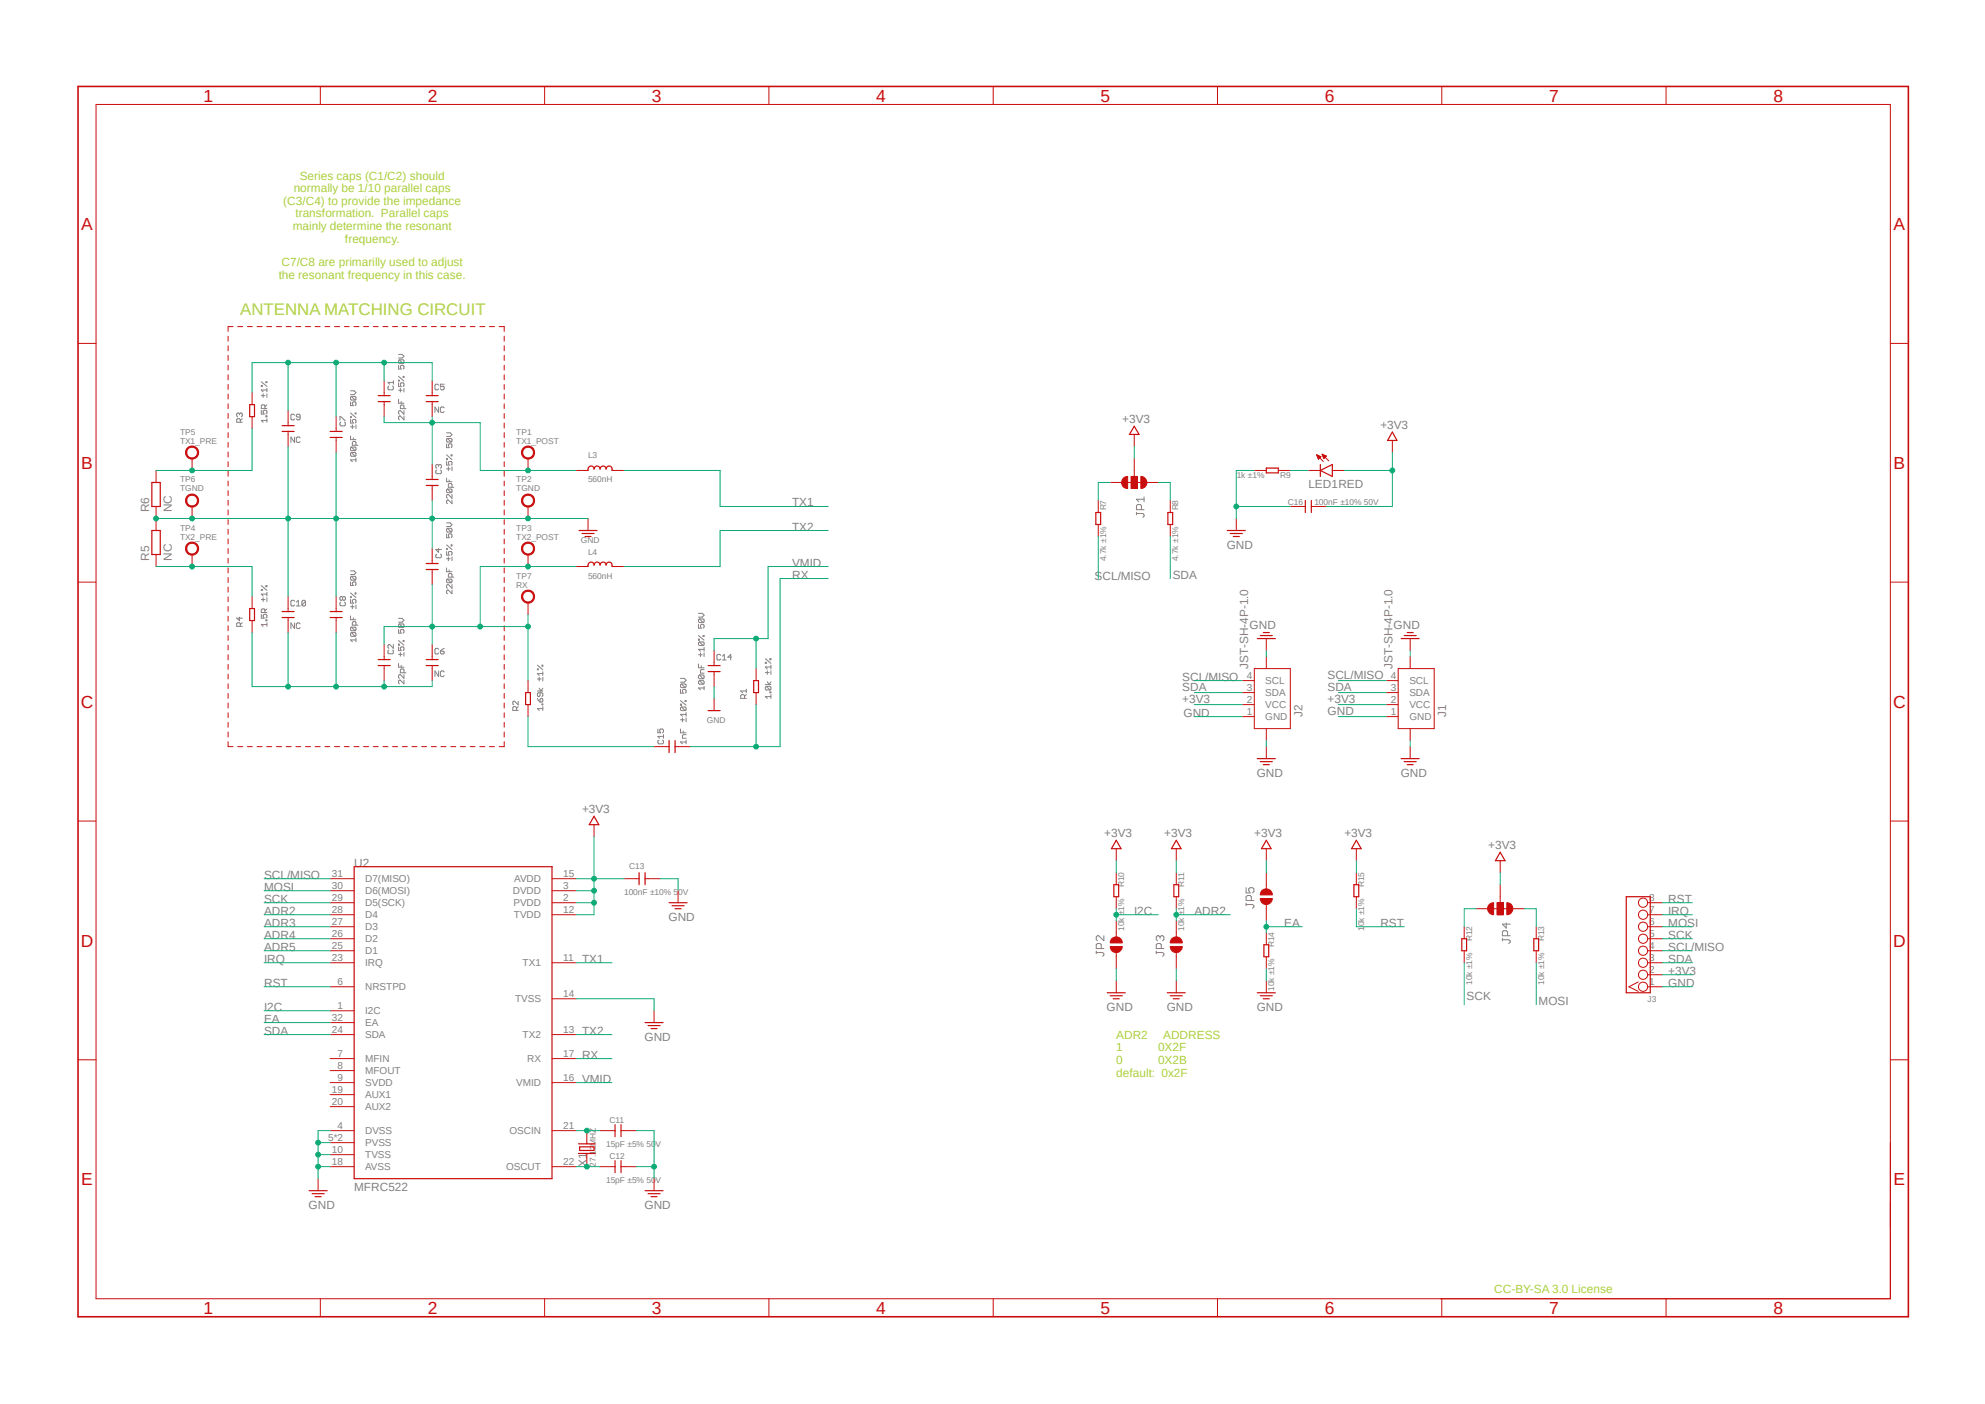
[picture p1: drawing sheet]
<svg xmlns="http://www.w3.org/2000/svg" width="420mm" height="297mm" viewBox="0 0 420 297" stroke-linecap="round" stroke-linejoin="round" font-family="sans-serif">
<path d="M16 17.9l388.2 261.2M404.2 17.9l-388.2 261.2" fill="none" stroke="#fff" stroke-width=".21"/>
<g fill="none" stroke="#808080" stroke-width=".21">
<path d="M84.3 77.3v.8h.6l-.2-.4 .2-.4h.4l.2 .2v.4l-.2 .2M84.3 79.6l1.2 1M84.3 75h.8l.4 .4-.4 .3h-.8M84.5 76.1h.8l.2 .2-.2 .6M84.5 76.1l-.2 .2 .2 .6h.8M84.5 76.1l.8 .8M85.3 79.6h.2v.2h-.2zM50.7 87.6l-.2-.2-.4 .2v.4l.2 .2M50.7 87.6l.1-.2 .5 .2v.4l-.2 .2M50.7 87.6v.2M50.8 89.3v-.5l-.1-.2h-.4l-.2 .2v.5h1.2M51.3 88.6l-.5 .3"/>
<path d="M55.3 86.8v.8h.6l-.2-.4 .2-.4h.4l.2 .2v.4l-.2 .2M55.3 81.5h.2v.2h-.2zM55.3 83.7h.7M55.3 80.8l1.2 .9M55.7 83.3v.8M56 86.4v-.6l-.1-.2-.6 .2v.6h1.2M56.3 80.8h.2v.1h-.2zM56.3 88h.2v.2h-.2zM56.5 88.9h-1.2l.4 .4M56.5 82.1v.8M56.5 83.3v.8M56.5 88.6v.7"/>
<path d="M56.5 85.6l-.5 .4M56.5 82.5h-1.2l.4 .4M62.3 87.8l-.2-.2h-.4l-.1 .2v.8l.1 .2h.4l.2-.2M62.3 92.5v1.1l-.7-1.1v1.1M63.5 92.6l-.2-.1-.6 .1v.8l.2 .2 .6-.2M63.5 88.2h-.6l-.2-.1 .2-.5h.4l.2 .2v.8l-.2 .2h-.4l-.2-.2M71.9 88.9v-.8l1.2 .8M72.1 89.3l-.2 .2 .2 .6h.8l.2-.2-.2-.6M74.2 85v.8h.6l-.3-.4 .3-.4h.3l.2 .2-.2 .6M74.2 88.7v.8h.6l-.3-.4 .3-.4h.3l.2 .2v.4l-.2 .2M74.2 88.1h.1v.2h-.1zM74.2 92.2v.8h1.1"/>
<path d="M74.2 90.3h.7M74.2 87.4l1.1 .9M74.2 82.7h.7l.4 .4-.4 .4h-.7M74.3 83.9h.8l.2 .1v.5l-.2 .1M74.3 94.6h.8l.2 .1v.5l-.2 .1M74.3 95.7h.8l.2 .2-.2 .6M74.3 95.7l-.1 .2 .1 .6h.8M74.3 83.9l-.1 .1v.5l.1 .1h.8M74.3 94.6l-.1 .1v.5l.1 .1h.8M74.3 95.7l.8 .8M74.3 94.6l.8 .7M74.3 83.9l.8 .7"/>
<path d="M74.5 89.9v.8M74.8 92.6v.4M75.1 87.4h.2v.1h-.2zM75.3 97.3h-1.1l.3 .4M75.3 89.9v.8M75.3 94.2v-.6l-.2-.2h-.3l-.3 .2v.6h1.2M75.3 96.9v.8M82.3 81.7l-.2 .2 .2 .6h.8l.1-.2-.1-.6M83.2 80.5v.8M83.2 80.9h-1.1l.4 .4M84.3 81v.8h.6l-.2-.4 .2-.4h.4l.2 .2-.2 .6M84.3 80.4h.2v.2h-.2z"/>
<path d="M84.3 84.5v.8h1.2M84.3 82.5h.8M84.7 82.2v.7M84.9 84.9v.4M85.5 82.2v.7M85.5 86.4v-.5l-.2-.2h-.4l-.2 .2v.5h1.2M85.5 86.9v.7l-.8-.7-.4 .1 .2 .6M85.5 88v.8l-.8-.8-.4 .2 .2 .6M92.4 99.4l-.2 .3v.3l.2 .2h.8l.2-.2-.2-.6M92.8 81.5l-.2-.2h-.4l-.2 .2v.8l.2 .2h.4l.2-.2M92.8 86.1v1.1l-.8-1.1v1.1M92.8 98.5v.2"/>
<path d="M92.8 98.5l-.2-.2-.4 .2v.3l.2 .3M92.8 98.5l.2-.2 .4 .2-.2 .6M94 86.3l-.2-.2-.6 .2v.8l.2 .1 .6-.1M94 81.3h-.8v.6l.6-.2 .2 .2v.4l-.2 .2h-.4l-.2-.2M94.5 97.6v.8h.5l-.1-.4 .1-.4h.5l.1 .2v.4l-.1 .2M94.5 93.9v.8h.5l-.1-.6 .1-.2h.5l.1 .2-.1 .6M94.5 97h.2v.2h-.2zM94.5 99.2h.7M94.5 96.2l1.1 1M94.5 91.6h.7l.4 .3-.4 .4h-.7M94.7 92.8h.8l.1 .1-.1 .6M94.7 92.8l-.2 .1 .2 .6h.8"/>
<path d="M94.7 92.8l.8 .7M94.9 98.8v.8M95.5 96.2h.1v.2h-.1zM95.6 98.8v.8M92.4 117.2l-.2 .2v.4l.2 .2h.8l.2-.2-.2-.6M92.8 116v.8l-.6-.6h1.2M94.5 112.9v.8h.5l-.1-.5 .1-.3h.5l.1 .3-.1 .5M94.5 116.7v.7h.5l-.1-.3 .1-.4h.5l.1 .1-.1 .6M94.5 101.1v.8h1.1M94.5 116.1h.2v.1h-.2zM94.5 118.2h.7M94.5 115.3l1.1 .9"/>
<path d="M94.5 110.6h.7l.4 .4-.4 .4h-.7M94.7 103.5h.8l.1 .1v.5l-.1 .1M94.7 111.8h.8l.1 .2-.1 .6M94.7 103.5l-.2 .1v.5l.2 .1h.8M94.7 111.8l-.2 .2 .2 .6h.8M94.7 103.5l.8 .7M94.7 111.8l.8 .8M94.9 117.8v.8M95 101.5v.4M95.5 115.3h.1v.2h-.1zM95.6 103.1v-.6l-.1-.2h-.5l-.1 .2v.6h1.1M95.6 104.6v.8l-.7-.8-.4 .2 .2 .6"/>
<path d="M95.6 105.8v.8l-.7-.8-.4 .2v.4l.2 .2M95.6 117.8v.8M240.5 108.6h1.3l.3 .3v.3l-.3 .3M240.5 108.4v.5M241.5 107.8v-.8l-.2-.3h-.6l-.2 .3v.8h1.6M242.1 105.1v1.1M242.1 105.6h-1.6l.5 .6M50.7 130.6v.7l-.6-.5h1.2M50.8 132.5v-.6l-.1-.2-.6 .2v.6h1.2M51.3 131.7l-.5 .4M55.3 130v.8h.6l-.2-.5 .2-.3h.4l.2 .2v.4l-.2 .2M55.3 124.7h.2v.2h-.2z"/>
<path d="M55.3 126.8h.7M55.3 123.9l1.2 1M55.7 126.4v.9M56 129.6v-.6l-.1-.2-.6 .2v.6h1.2M56.3 131.1h.2v.2h-.2zM56.3 123.9h.2v.2h-.2zM56.5 125.3v.8M56.5 126.4v.9M56.5 131.7v.8M56.5 132.1h-1.2l.4 .4M56.5 128.8l-.5 .4M56.5 125.7h-1.2l.4 .4"/>
<path d="M62.3 127.2l-.2-.2h-.4l-.1 .2v.8l.1 .2h.4l.2-.2M62.3 131.8v1.2l-.7-1.2v1.2M62.7 128.2h.8M62.7 127.4l.4-.4v1.2M63.5 132l-.2-.2h-.4l-.2 .2v.8l.2 .2h.4l.2-.2M64.6 127.2v.8l-.1 .2h-.4l-.2-.2M64.6 127.2l-.1-.2h-.4l-.2 .2v.8M64.6 127.2l-.7 .8M72.1 127.4l-.2 .2v.4l.2 .1h.8l.2-.1v-.4l-.2-.2M72.5 126.4l-.2-.2-.4 .2 .2 .6 .4-.2M72.5 126.4l.2-.2 .4 .2-.2 .6-.4-.2M72.5 126.4v.4"/>
<path d="M74.2 123.1v.8h.6l-.3-.4 .3-.4h.3l.2 .2v.4l-.2 .2M74.2 126.8v.8h.6l-.3-.4 .3-.4h.3l.2 .2-.2 .6M74.2 126.2h.1v.2h-.1zM74.2 130.3v.8h1.1M74.2 128.4h.7M74.2 125.4l1.1 1M74.2 120.8h.7l.4 .4-.4 .3h-.7M74.3 121.9h.8l.2 .2-.2 .6M74.3 132.7h.8l.2 .1-.2 .6M74.3 133.8h.8l.2 .2-.2 .6M74.3 121.9l-.1 .2 .1 .6h.8M74.3 132.7l-.1 .1 .1 .6h.8"/>
<path d="M74.3 133.8l-.1 .2 .1 .6h.8M74.3 133.8l.8 .8M74.3 132.7l.8 .7M74.3 121.9l.8 .8M74.5 128v.8M74.8 130.7v.4M75.1 125.4h.2v.2h-.2zM75.3 128v.8M75.3 132.2v-.5l-.2-.2h-.3l-.3 .2v.5h1.2M75.3 135v.8M75.3 135.4h-1.1l.3 .4M82.3 137.5l-.2 .2v.4l.2 .2h.8l.1-.2v-.4l-.1-.2"/>
<path d="M83.2 136.4v.8l-.7-.8-.4 .2 .2 .6M84.3 133.2v.7h.6l-.2-.6 .2-.1h.4l.2 .1-.2 .6M84.3 136.9v.7h.6l-.2-.5 .2-.2h.4l.2 .2v.4l-.2 .1M84.3 136.3h.2v.2h-.2zM84.3 138.4h.8M84.3 135.5l1.2 1M84.3 130.8h.8l.4 .4-.4 .4h-.8M84.5 132h.8l.2 .2v.4l-.2 .2M84.5 132l-.2 .2v.4l.2 .2h.8M84.5 132l.8 .8M84.7 138v.8M85.3 135.5h.2v.2h-.2z"/>
<path d="M85.5 138v.8M92.8 137.4l-.2-.2h-.4l-.2 .2v.7l.2 .2h.4l.2-.2M93.2 137.8h.6l.2 .3-.2 .2h-.4l-.2-.2zM94 137.2l-.8 .6M94.5 120.1v.8h1.1M94.7 122.5l-.2 .2 .2 .6h.8M94.7 122.5h.8l.1 .2-.1 .6M94.7 122.5l.8 .8M95 120.6v.3M95.6 122.1v-.6l-.1-.2h-.5l-.1 .2v.6h1.1M95.6 123.7v.8l-.7-.8-.4 .2 .2 .6M95.6 124.8v.8l-.7-.8-.4 .2v.4l.2 .2"/>
<path d="M147.8 132.1v.8h.6l-.2-.4 .2-.4h.4l.2 .2v.4l-.2 .2M147.8 135.2h.2v.2h-.2zM147.8 138.5h.8M147.8 134.5l1.2 .9M147.8 129.8h.8l.4 .3-.4 .5h-.8M148 130.9h.8l.2 .2v.4l-.2 .2M148 135.8h.8l.2 .2v.4l-.2 .2M148 130.9l-.2 .2v.4l.2 .2h.8M148 135.8l-.2 .2v.4l.2 .2h.8M148 135.8l.8 .8M148 130.9l.8 .8M148.2 138.1v.8"/>
<path d="M148.8 134.5h.2v.1h-.2zM149 136.9v.9M149 138.1v.8M149 137.4h-1.2l.4 .4M152.5 138.6l-.2-.2h-.4l-.2 .2v.8l.2 .2h.4l.2-.2M152.9 139.6h.7M152.9 138.8l.3-.4v1.2M154.8 139h-.8l.6-.6v1.2M161.9 139.4l1.2 .9M162.9 139.4h.2v.2h-.2zM84.3 140.4v.7h1.2M84.9 140.8v.3"/>
<path d="M85.5 142.3v-.6l-.2-.2h-.4l-.2 .2v.6h1.2M85.5 142.7v.8l-.8-.8-.4 .2 .2 .6M85.5 143.9v.8l-.8-.8-.4 .2v.4l.2 .2M92.8 141.9v1.2l-.8-1.2v1.2M94 142.2l-.2-.3h-.4l-.2 .3v.7l.2 .2h.4l.2-.2M109.3 150.3v-.6l-.2-.2h-.4l-.2 .2v.6h1.1M109.6 148.3v.8l-.7-.8h-.2l-.2 .2v.4l.2 .2M109.6 149.5l-.3 .4M113.7 141.5h.2v.2h-.2zM113.7 143.6h.8M113.7 147.7l.6 .8M113.7 146.2h1.2"/>
<path d="M113.7 140.7l1.2 1M114.1 145.6l.4 .6 .4-.6M114.1 143.3v.8M114.3 146.6v.6l-.2 .2-.4-.2 .2-.6h.8l.2 .2-.2 .6M114.3 148l.4-.3 .2 .6-.2 .2h-.4zM114.7 148.9h.2v.2h-.2zM114.7 140.7h.2v.2h-.2zM114.9 149.9h-1.2l.4 .4M114.9 142.1v.8M114.9 143.3v.8M114.9 149.5v.8M114.9 142.5h-1.2l.4 .4"/>
<path d="M139.2 154.2v.8h.6l-.2-.4 .2-.4h.4l.2 .2v.4l-.2 .2M139.4 156.6l-.2 .2v.3l.2 .3h.8l.2-.3v-.3l-.2-.2M140.4 155.4v.8M140.4 155.8h-1.2l.4 .4M144 145.8v.8h.6l-.2-.3 .2-.5h.3l.3 .2v.4l-.3 .2M144 154.2v.8h1.2M144 149h.2v.2h-.2zM144 152.3h.8M144 148.2l1.2 1M144 143.5h.8l.4 .4-.4 .4h-.8M144.2 144.7h.7l.3 .2v.4l-.3 .2M144.2 149.6h.7l.3 .2v.4l-.3 .1"/>
<path d="M144.2 144.7l-.2 .2v.4l.2 .2h.7M144.2 149.6l-.2 .2v.4l.2 .1h.7M144.2 149.6l.7 .7M144.2 144.7l.7 .8M144.4 151.9v.8M144.6 154.6v.4M144.9 148.2h.3v.2h-.3zM145.2 157h-1.2l.4 .4M145.2 150.7v.8M145.2 151.9v.8M145.2 156.6v.8M145.2 155.4h-.6l-.2 .2v.6h.8"/>
<path d="M145.2 151.1h-1.2l.4 .4M147.8 140.5v.8h1.2M148 142.8h.8l.2 .2v.4l-.2 .2M148 144h.8l.2 .2v.4l-.2 .1M148 144l-.2 .2v.4l.2 .1h.8M148 142.8l-.2 .2v.4l.2 .2h.8M148 144l.8 .7M148 142.8l.8 .8M148.4 140.8v.5M149 145.5h-1.2l.4 .4M149 145.2v.7M149 141.6h-.6l-.2 .2v.6h.8"/>
<path d="M157.5 147.7v-.5l-.2-.3h-.4l-.2 .3v.5h1.2M157.9 146.2h-1.2l.4 .4M157.9 146.9l-.4 .5M157.9 145.8v.8M161.9 140.1h.2v.2h-.2zM161.9 144.8h1.2M161.9 142.3h.8M162.1 145.2h.8l.2 .2v.4l-.2 .2M162.1 145.2l-.2 .2v.4l.2 .2h.8M162.1 145.2l.8 .8M162.3 144.2l.4 .6 .4-.6M162.3 141.9v.8"/>
<path d="M162.9 146.4h.2v.2h-.2zM163.1 147.4h-1.2l.4 .3M163.1 140.7v.8M163.1 141.9v.8M163.1 146.9v.8M163.1 141.1h-1.2l.4 .4M233.6 198v1l-1.1-1h-.3l-.3 .2v.6l.3 .2M245.4 198.2l-.2-.2h-.3l-.3 .2v.6l.3 .2M245.4 198.2l.3-.2h.3l.3 .2v.6l-.3 .2M245.4 198.2v.3M263.7 191.3h1.3l.3 .3v.3l-.3 .3M263.7 187.8v1.1h.8l-.3-.6v-.3l.3-.2h.5l.3 .2v.6l-.3 .3"/>
<path d="M263.7 191.1v.5M264.8 190.5v-.8l-.3-.3h-.6l-.2 .3v.8h1.6M317.9 198.8h1.3l.3 .3v.2l-.3 .3M317.9 198.5v.6M318.7 195.2v1.1l-.8-.8h1.6M319 198v-.9l-.3-.2h-.5l-.3 .2v.9h1.6M231.9 201.5h1.4l.3 .3v.2l-.3 .3M231.9 201.2v.6M233 200.7v-.8l-.3-.3h-.5l-.3 .3v.8h1.7M244.6 201.5h1.4l.3 .3v.2l-.3 .3M244.6 201.2v.6M245.7 200.7v-.8l-.3-.3h-.5l-.3 .3v.8h1.7"/>
</g>
<g fill="none" stroke="#c90d0c" stroke-width=".21">
<path d="M67.8 18.3v3.8M115.2 18.3v3.8M162.7 18.3v3.8M210.1 18.3v3.8M257.6 18.3v3.8M305.1 18.3v3.8M352.5 18.3v3.8M20.3 22.1h379.7v252.6h-379.7zM16.5 72.6h3.8M48.3 71.1v1.1M48.3 73.2v1M48.3 75.2v1"/>
<path d="M48.3 77.3v1M48.3 79.3v1M49.3 69.1h-1v1M50.3 69.1h1.1M52.4 69.1h1M54.4 69.1h1.1M56.4 69.1h1.1M58.5 69.1h1.1M60.5 69.1h1.1M62.6 69.1h1M64.6 69.1h1.1M66.7 69.1h1"/>
<path d="M68.7 69.1h1.1M70.8 69.1h1M72.9 69.1h1M74.9 69.1h1M76.9 69.1h1.1M79 69.1h1M81 69.1h1.1M83.1 69.1h1M85.1 69.1h1.1M87.2 69.1h1M89.2 69.1h1.1M91.3 69.1h1"/>
<path d="M93.3 69.1h1.1M95.4 69.1h1M97.4 69.1h1.1M99.5 69.1h1M101.5 69.1h1.1M103.5 69.1h1.1M105.6 69.1h1.1v1M106.7 71.1v1.1M106.7 73.2v1M106.7 75.2v1M106.7 77.3v1M106.7 79.3v1"/>
<path d="M400 72.6h3.8M48.3 81.3v1.1M48.3 83.4v1M48.3 85.4v1M48.3 87.5v1M48.3 89.5v1.1M48.3 91.5v1.1M48.3 93.6v1M48.3 95.6v1.1M48.3 97.7v1M48.3 99.7v1.1M61 86.9v3.1"/>
<path d="M61 91.3v3.1M71.1 88.1v3.2M71.1 92.5v3.2M81.3 80.5v3.2M81.3 85v3.1M91.4 80.5v3.2M91.4 85v3.1M106.7 81.3v1.1M106.7 83.4v1M106.7 85.4v1M106.7 87.5v1M106.7 89.5v1.1"/>
<path d="M106.7 91.5v1.1M106.7 93.6v1M106.7 95.6v1.1M106.7 97.7v1M106.7 99.7v1.1M121.9 99.5h2.5M129.5 99.5h2.5M48.3 101.8v1M48.3 103.8v1.1M48.3 105.8v1.1M48.3 107.9v1M48.3 109.9v1.1"/>
<path d="M48.3 112v1M48.3 114v1.1M48.3 116v1.1M48.3 118.1v1M106.7 101.8v1M106.7 103.8v1.1M106.7 105.8v1.1M106.7 107.9v1M106.7 109.9v1.1M106.7 112v1M106.7 114v1.1M106.7 116v1.1"/>
<path d="M106.7 118.1v1M121.9 119.8h2.5M129.5 119.8h2.5M16.5 123.1h3.8M48.3 120.1v1.1M48.3 122.2v1M48.3 124.2v1.1M48.3 126.3v1M48.3 128.3v1M48.3 130.3v1.1M48.3 132.4v1M48.3 134.5v1"/>
<path d="M48.3 136.5v1M48.3 138.5v1.1M61 126.2v3.2M61 130.6v3.2M71.1 126.2v3.2M71.1 130.6v3.2M81.3 136.4v3.1M91.4 136.4v3.1M106.7 120.1v1.1M106.7 122.2v1M106.7 124.2v1.1M106.7 126.3v1"/>
<path d="M106.7 128.3v1M106.7 130.3v1.1M106.7 132.4v1M106.7 134.5v1M106.7 136.5v1M106.7 138.5v1.1M400 123.1h3.8M48.3 156.9v1h1M48.3 140.5v1.1M48.3 142.6v1M48.3 144.7v1M48.3 146.7v1"/>
<path d="M48.3 148.7v1.1M48.3 150.8v1M48.3 152.8v1M48.3 154.9v1M50.3 157.9h1.1M52.4 157.9h1M54.4 157.9h1.1M56.4 157.9h1.1M58.5 157.9h1.1M60.5 157.9h1.1M62.6 157.9h1M64.6 157.9h1.1"/>
<path d="M66.7 157.9h1M68.7 157.9h1.1M70.8 157.9h1M72.9 157.9h1M74.9 157.9h1M76.9 157.9h1.1M79 157.9h1M81 157.9h1.1M81.3 140.8v3.2M83.1 157.9h1M85.1 157.9h1.1M87.2 157.9h1"/>
<path d="M89.2 157.9h1.1M91.3 157.9h1M91.4 140.8v3.2M93.3 157.9h1.1M95.4 157.9h1M97.4 157.9h1.1M99.5 157.9h1M101.5 157.9h1.1M103.5 157.9h1.1M106.7 140.5v1.1M106.7 142.6v1M106.7 144.7v1"/>
<path d="M106.7 146.7v1M106.7 148.7v1.1M106.7 150.8v1M106.7 152.8v1M106.7 154.9v1M106.7 156.9v1h-1.1M16.5 173.7h3.8M400 173.7h3.8M16.5 224.2h3.8M400 224.2h3.8M67.8 274.7v3.9M115.2 274.7v3.9"/>
<path d="M162.7 274.7v3.9M210.1 274.7v3.9M257.6 274.7v3.9M305.1 274.7v3.9M352.5 274.7v3.9"/>
</g>
<path d="M16.5 18.3h387.3v260.3h-387.3z" fill="none" stroke="#c90d0c" stroke-width=".34"/>
<g fill="none" stroke="#c90d0c" stroke-width=".25">
<path d="M59.7 91.3h2.5M59.7 90h2.5M69.8 91.3h2.6M69.8 92.5h2.6M80 83.7h2.5M80 85h2.5M90.2 83.7h2.5M90.2 85h2.5M124.4 99.5a.66 .66 0 0 1 .5-.9 .66 .66 0 0 1 .8 .6 .64 .64 0 0 1 .6-.6 .64 .64 0 0 1 .7 .6 .64 .64 0 0 1 .6-.6 .64 .64 0 0 1 .6 .6 .67 .67 0 0 1 .8-.6 .67 .67 0 0 1 .5 .9M124.4 119.8a.66 .66 0 0 1 .5-.9 .66 .66 0 0 1 .8 .6 .64 .64 0 0 1 .6-.6 .64 .64 0 0 1 .7 .6 .64 .64 0 0 1 .6-.6 .64 .64 0 0 1 .6 .6 .67 .67 0 0 1 .8-.6 .67 .67 0 0 1 .5 .9M59.7 129.4h2.5M59.7 130.6h2.5"/>
<path d="M69.8 129.4h2.6M69.8 130.6h2.6M80 139.5h2.5M90.2 139.5h2.5M80 140.8h2.5M90.2 140.8h2.5"/>
</g>
<path d="M110.7 94.8a1.4 1.4 0 0 1 2.2 .2 1.4 1.4 0 0 1-.8 2.1 1.4 1.4 0 0 1-1.8-1.4h.3a1.15 1.15 0 0 1 1.6-1.1 1.15 1.15 0 0 1 .3 1.9 1.15 1.15 0 0 1-1.8-.4l-.1-.4h-.3z" fill-rule="evenodd" fill="#c90d0c"/>
<path d="M110.7 94.8a1.4 1.4 0 0 1 2.2 .2 1.4 1.4 0 0 1-.8 2.1 1.4 1.4 0 0 1-1.8-1.4h.3a1.15 1.15 0 0 1 1.6-1.1 1.15 1.15 0 0 1 .3 1.9 1.15 1.15 0 0 1-1.8-.4l-.1-.4h-.3zM111.7 97v2.5" fill="none" stroke="#c90d0c" stroke-width=".21"/>
<path d="M110.7 105a1.4 1.4 0 0 1 2.2 .1 1.4 1.4 0 0 1-.8 2.1 1.4 1.4 0 0 1-1.8-1.3h.3a1.15 1.15 0 0 1 1.6-1.1 1.15 1.15 0 0 1 .3 1.9 1.15 1.15 0 0 1-1.8-.4l-.1-.4h-.3z" fill-rule="evenodd" fill="#c90d0c"/>
<path d="M110.7 105a1.4 1.4 0 0 1 2.2 .1 1.4 1.4 0 0 1-.8 2.1 1.4 1.4 0 0 1-1.8-1.3h.3a1.15 1.15 0 0 1 1.6-1.1 1.15 1.15 0 0 1 .3 1.9 1.15 1.15 0 0 1-1.8-.4l-.1-.4h-.3zM111.7 107.1v2.6" fill="none" stroke="#c90d0c" stroke-width=".21"/>
<path d="M110.7 115.1a1.4 1.4 0 0 1 2.2 .2 1.4 1.4 0 0 1-.8 2.1 1.4 1.4 0 0 1-1.8-1.4h.3a1.15 1.15 0 0 1 1.6-1 1.15 1.15 0 0 1 .3 1.8 1.15 1.15 0 0 1-1.8-.3l-.1-.5h-.3z" fill-rule="evenodd" fill="#c90d0c"/>
<path d="M110.7 115.1a1.4 1.4 0 0 1 2.2 .2 1.4 1.4 0 0 1-.8 2.1 1.4 1.4 0 0 1-1.8-1.4h.3a1.15 1.15 0 0 1 1.6-1 1.15 1.15 0 0 1 .3 1.8 1.15 1.15 0 0 1-1.8-.3l-.1-.5h-.3zM111.7 117.3v2.5" fill="none" stroke="#c90d0c" stroke-width=".21"/>
<path d="M39.6 115.1a1.4 1.4 0 0 1 2.2 .2 1.4 1.4 0 0 1-.8 2.1 1.4 1.4 0 0 1-1.8-1.4h.3a1.13 1.13 0 0 1 1.6-1 1.13 1.13 0 0 1 .3 1.8 1.13 1.13 0 0 1-1.8-.3l-.1-.5h-.3z" fill-rule="evenodd" fill="#c90d0c"/>
<path d="M39.6 115.1a1.4 1.4 0 0 1 2.2 .2 1.4 1.4 0 0 1-.8 2.1 1.4 1.4 0 0 1-1.8-1.4h.3a1.13 1.13 0 0 1 1.6-1 1.13 1.13 0 0 1 .3 1.8 1.13 1.13 0 0 1-1.8-.3l-.1-.5h-.3zM40.6 117.3v2.5" fill="none" stroke="#c90d0c" stroke-width=".21"/>
<path d="M39.6 94.8a1.4 1.4 0 0 1 2.2 .2 1.4 1.4 0 0 1-.8 2.1 1.4 1.4 0 0 1-1.8-1.4h.3a1.13 1.13 0 0 1 1.6-1 1.13 1.13 0 0 1 .3 1.8 1.13 1.13 0 0 1-1.8-.4l-.1-.4h-.3z" fill-rule="evenodd" fill="#c90d0c"/>
<path d="M39.6 94.8a1.4 1.4 0 0 1 2.2 .2 1.4 1.4 0 0 1-.8 2.1 1.4 1.4 0 0 1-1.8-1.4h.3a1.13 1.13 0 0 1 1.6-1 1.13 1.13 0 0 1 .3 1.8 1.13 1.13 0 0 1-1.8-.4l-.1-.4h-.3zM40.6 97v2.5" fill="none" stroke="#c90d0c" stroke-width=".21"/>
<path d="M39.6 105a1.4 1.4 0 0 1 2.2 .1 1.4 1.4 0 0 1-.8 2.1 1.4 1.4 0 0 1-1.8-1.3h.3a1.13 1.13 0 0 1 1.6-1.1 1.13 1.13 0 0 1 .3 1.9 1.13 1.13 0 0 1-1.8-.4l-.1-.4h-.3z" fill-rule="evenodd" fill="#c90d0c"/>
<path d="M39.6 105a1.4 1.4 0 0 1 2.2 .1 1.4 1.4 0 0 1-.8 2.1 1.4 1.4 0 0 1-1.8-1.3h.3a1.13 1.13 0 0 1 1.6-1.1 1.13 1.13 0 0 1 .3 1.9 1.13 1.13 0 0 1-1.8-.4l-.1-.4h-.3zM40.6 107.1v2.6M151.1 137.6v3.2M111.7 144v2.5M111.7 149.1v2.5M138.4 157.9h3.2M142.8 157.9h3.2M151.1 142.1v3.1M160 141.4v2.6M160 146.5v2.6" fill="none" stroke="#c90d0c" stroke-width=".21"/>
<path d="M111.2 146.5h1v2.6h-1zM141.6 156.7v2.5M142.8 156.7v2.5M149.8 140.8h2.6M149.8 142.1h2.6M159.5 144h1v2.5h-1z" fill="none" stroke="#c90d0c" stroke-width=".25"/>
<path d="M110.7 125.3a1.4 1.4 0 0 1 2.2 .2 1.4 1.4 0 0 1-.8 2.1 1.4 1.4 0 0 1-1.8-1.4h.3a1.15 1.15 0 0 1 1.5-1.1 1.15 1.15 0 0 1 .4 1.8 1.15 1.15 0 0 1-1.8-.3l-.1-.4h-.3z" fill-rule="evenodd" fill="#c90d0c"/>
<g fill="none" stroke="#c90d0c" stroke-width=".21">
<path d="M33 99.5v2.6M53.3 83.1v2.5M53.3 88.1v2.6M91.4 98.3v3.1M33 107.1v5.1M33 117.3v2.5M91.4 102.7v3.2M91.4 116v3.2M124.4 109.7v2.5M53.3 126.2v2.5M53.3 131.3v2.5M91.4 120.5v3.2"/>
<path d="M110.7 125.3a1.4 1.4 0 0 1 2.2 .2 1.4 1.4 0 0 1-.8 2.1 1.4 1.4 0 0 1-1.8-1.4h.3a1.15 1.15 0 0 1 1.5-1.1 1.15 1.15 0 0 1 .4 1.8 1.15 1.15 0 0 1-1.8-.3l-.1-.4h-.3zM111.7 127.5v2.5M267.9 138.9v2.5M298.4 138.9v2.5M151.1 147.8v2.5M262.8 151.6h2.6M262.8 149.1h2.6M262.8 146.5h2.6M262.8 144h2.6M265.4 141.4h7.6v12.7h-7.6zM267.9 154.1v2.6M293.3 151.6h2.5"/>
<path d="M293.3 149.1h2.5M293.3 146.5h2.5M293.3 144h2.5M295.8 141.4h7.6v12.7h-7.6zM298.4 154.1v2.6M125.7 174.5v2.5M69.8 191h5.1M69.8 188.4h5.1M69.8 193.5h5.1M69.8 185.9h5.1M69.8 198.6h5.1M69.8 196h5.1"/>
<path d="M116.8 191h5.1M116.8 188.4h5.1M116.8 193.5h5.1M116.8 185.9h5.1M132 185.9h3.2M136.5 185.9h3.2M143.5 188.4v2.6M69.8 213.8h5.1M69.8 208.7h5.1M69.8 203.7h5.1M69.8 218.9h5.1M69.8 201.1h5.1"/>
<path d="M69.8 216.3h5.1M116.8 203.7h5.1M116.8 218.9h5.1M116.8 211.3h5.1M138.4 213.8v2.5M69.8 239.2h5.1M69.8 223.9h5.1M69.8 226.5h5.1M69.8 229h5.1M69.8 231.6h5.1M69.8 234.1h5.1M116.8 239.2h5.1"/>
<path d="M116.8 223.9h5.1M116.8 229h5.1M124.2 239.2v2.8M127 239.2h3.1M131.4 239.2h3.2M67.3 249.3v2.6M69.8 241.7h5.1M69.8 244.3h5.1M69.8 246.8h5.1M116.8 246.8h5.1M124.2 244v2.8M127 246.8h3.1"/>
<path d="M131.4 246.8h3.2M138.4 249.3v2.6"/>
</g>
<g fill="none" stroke="#c90d0c" stroke-width=".25">
<path d="M52.8 85.6h1v2.5h-1zM32.1 102.1h1.8v5h-1.8zM32.1 112.2h1.8v5.1h-1.8zM90.2 101.4h2.5M90.2 102.7h2.5M90.2 119.2h2.5M122.5 112.2h3.8M123.1 112.9h2.6M123.8 113.5h1.3M52.8 128.7h1v2.6h-1zM90.2 120.5h2.5M149.8 150.3h2.6"/>
<path d="M125.7 172.7l1 1.8h-2zM74.9 183.3h41.9v66h-41.9zM135.2 184.6v2.6M136.5 184.6v2.6M141.6 191h3.8M142.2 191.6h2.5M142.8 192.2h1.3M136.5 216.3h3.8M137.1 217h2.6M137.8 217.6h1.2M130.1 237.9v2.6M131.4 237.9v2.6"/>
<path d="M65.4 251.9h3.8M66 252.5h2.6M66.7 253.2h1.2M122.4 242h3.5M122.4 244h3.5M122.6 242.6h3.1v.8h-3.1zM130.1 245.5v2.6M131.4 245.5v2.6M136.5 251.9h3.8M137.1 252.5h2.6M137.8 253.2h1.2"/>
</g>
<path d="M239.4 100.8h1.2v2.5h-1.2z" fill-rule="evenodd" fill="#c90d0c"/>
<path d="M239.4 100.8h1.2v2.5h-1.2z" fill="none" stroke="#c90d0c" stroke-width=".21"/>
<path d="M237.7 101.2l.3-.3 .6-.1v2.5a1.27 1.27 0 0 1-1.2-.7 1.27 1.27 0 0 1 .3-1.4z" fill-rule="evenodd" fill="#c90d0c"/>
<path d="M237.7 101.2l.3-.3 .6-.1v2.5a1.27 1.27 0 0 1-1.2-.7 1.27 1.27 0 0 1 .3-1.4z" fill="none" stroke="#c90d0c" stroke-width=".21"/>
<path d="M241.4 100.8a1.27 1.27 0 0 1 1.3 1.3 1.27 1.27 0 0 1-1.3 1.2z" fill-rule="evenodd" fill="#c90d0c"/>
<g fill="none" stroke="#c90d0c" stroke-width=".21">
<path d="M240 91.9v2.5M240 97v3.8M265.4 99.5h2.5M270.5 99.5h2.5M276.8 99.5h2.6M278.6 96.2l1.4 1.4M278.6 96.3h.1M278.6 96.2l.9 .4-.5 .5M278.6 96.2l.4 .9M278.6 96.4h.3M278.7 96.5h.4M278.7 96.6h.7"/>
<path d="M278.8 96.7h.6M278.8 96.8h.5M278.8 96.9h.4M278.9 96.9h.2M278.9 97h.2M278.9 97.1h.1M279.7 96.1l1.4 1.4M279.7 96.1l.9 .4M279.7 96.1l.4 .9 .5-.5M279.7 96.1h.1M279.8 96.2h.2M279.8 96.4h.6"/>
<path d="M279.8 96.3h.4M279.9 96.5h.7M279.9 96.6h.6M280 96.7h.5M280 96.8h.3M280 96.9h.2M280.1 96.9h.1M281.9 99.5h2.5M294.6 93.2v2.5M232.4 105.9v2.5M232.4 111v2.5M234.9 102.1h10.2"/>
<path d="M239.4 100.8h1.2v2.5h-1.2zM241.4 100.8a1.27 1.27 0 0 1 1.3 1.3 1.27 1.27 0 0 1-1.3 1.2zM247.6 105.9v2.5M247.6 111v2.5M261.6 109.7v2.5M273 107.1h3.2M277.5 107.1h3.1M267.9 135.1v2.5M298.4 135.1v2.5M267.9 157.9v2.6M298.4 157.9v2.6"/>
</g>
<g fill="none" stroke="#c90d0c" stroke-width=".25">
<path d="M240 90.2l1 1.7h-2zM267.9 99h2.6v1h-2.6zM279.4 99.5l2.5-1.2v2.5zM279.4 98.3v2.5M294.6 91.4l1 1.8h-2zM231.9 108.4h1v2.6h-1zM247.1 108.4h1v2.6h-1zM259.7 112.2h3.8M260.3 112.9h2.5M260.9 113.5h1.3M276.2 105.9v2.5M277.5 105.9v2.5"/>
<path d="M266 135.1h3.8M266.7 134.5h2.5M267.3 133.8h1.3M296.5 135.1h3.8M297.1 134.5h2.5M297.7 133.8h1.3M266 160.5h3.8M266.7 161.1h2.5M267.3 161.8h1.3M296.5 160.5h3.8M297.1 161.1h2.5M297.7 161.8h1.3"/>
</g>
<path d="M235.2 198.5a1.3 1.3 0 0 1 1.5-.2 1.3 1.3 0 0 1 .7 1.2h-2.5z" fill-rule="evenodd" fill="#c90d0c"/>
<path d="M235.2 198.5a1.3 1.3 0 0 1 1.5-.2 1.3 1.3 0 0 1 .7 1.2h-2.5z" fill="none" stroke="#c90d0c" stroke-width=".21"/>
<path d="M234.9 200.2h2.5a1.27 1.27 0 0 1-1.2 1.3 1.27 1.27 0 0 1-1.3-1.3z" fill-rule="evenodd" fill="#c90d0c"/>
<path d="M236.2 179.5v2.6M236.2 184.6v2.6M236.2 189.7v2.5M236.2 194.8v3.4M234.9 200.2h2.5a1.27 1.27 0 0 1-1.2 1.3 1.27 1.27 0 0 1-1.3-1.3zM236.2 201.5v3.4M236.2 207.5v2.5" fill="none" stroke="#c90d0c" stroke-width=".21"/>
<path d="M236.2 177.8l1 1.7h-2zM235.7 187.2h1v2.5h-1zM234.3 210h3.8M234.9 210.7h2.5M235.5 211.3h1.3" fill="none" stroke="#c90d0c" stroke-width=".25"/>
<path d="M247.9 198.5a1.3 1.3 0 0 1 1.5-.2 1.3 1.3 0 0 1 .7 1.2h-2.5z" fill-rule="evenodd" fill="#c90d0c"/>
<path d="M247.9 198.5a1.3 1.3 0 0 1 1.5-.2 1.3 1.3 0 0 1 .7 1.2h-2.5z" fill="none" stroke="#c90d0c" stroke-width=".21"/>
<path d="M247.6 200.2h2.5a1.27 1.27 0 0 1-1.2 1.3 1.27 1.27 0 0 1-1.3-1.3z" fill-rule="evenodd" fill="#c90d0c"/>
<path d="M248.9 179.5v2.6M248.9 184.6v2.6M248.9 189.7v2.5M248.9 194.8v3.4M247.6 200.2h2.5a1.27 1.27 0 0 1-1.2 1.3 1.27 1.27 0 0 1-1.3-1.3zM248.9 201.5v3.4M248.9 207.5v2.5" fill="none" stroke="#c90d0c" stroke-width=".21"/>
<path d="M248.9 177.8l1 1.7h-2zM248.4 187.2h1v2.5h-1zM247 210h3.8M247.6 210.7h2.5M248.2 211.3h1.3" fill="none" stroke="#c90d0c" stroke-width=".25"/>
<path d="M316.8 191h1.3v2.5h-1.3z" fill-rule="evenodd" fill="#c90d0c"/>
<path d="M316.8 191h1.3v2.5h-1.3z" fill="none" stroke="#c90d0c" stroke-width=".21"/>
<path d="M315.1 191.3l.9-.3v2.5a1.28 1.28 0 0 1-1.2-.8 1.28 1.28 0 0 1 .3-1.4z" fill-rule="evenodd" fill="#c90d0c"/>
<path d="M315.1 191.3l.9-.3v2.5a1.28 1.28 0 0 1-1.2-.8 1.28 1.28 0 0 1 .3-1.4z" fill="none" stroke="#c90d0c" stroke-width=".21"/>
<path d="M318.8 191a1.27 1.27 0 0 1 1.3 1.2 1.27 1.27 0 0 1-1.3 1.3z" fill-rule="evenodd" fill="#c90d0c"/>
<path d="M309.8 196v2.6M312.3 192.2h10.2M316.8 191h1.3v2.5h-1.3zM317.4 182.1v2.5M317.4 187.2v3.8M318.8 191a1.27 1.27 0 0 1 1.3 1.2 1.27 1.27 0 0 1-1.3 1.3zM325 196v2.6M309.8 201.1v2.6M325 201.1v2.6" fill="none" stroke="#c90d0c" stroke-width=".21"/>
<path d="M309.3 198.6h1v2.5h-1zM317.4 180.3l1 1.8h-2zM324.5 198.6h1v2.5h-1z" fill="none" stroke="#c90d0c" stroke-width=".25"/>
<path d="M267 188.4a1.31 1.31 0 0 1 1.4-.3 1.31 1.31 0 0 1 .8 1.2h-2.5z" fill-rule="evenodd" fill="#c90d0c"/>
<path d="M267 188.4a1.31 1.31 0 0 1 1.4-.3 1.31 1.31 0 0 1 .8 1.2h-2.5z" fill="none" stroke="#c90d0c" stroke-width=".21"/>
<path d="M266.7 190.1h2.5a1.27 1.27 0 0 1-1.3 1.3 1.27 1.27 0 0 1-1.2-1.3z" fill-rule="evenodd" fill="#c90d0c"/>
<g fill="none" stroke="#c90d0c" stroke-width=".21">
<path d="M267.9 179.5v2.6M287 179.5v2.6M266.7 190.1h2.5a1.27 1.27 0 0 1-1.3 1.3 1.27 1.27 0 0 1-1.2-1.3zM267.9 184.6v3.4M267.9 191.3v3.5M267.9 197.3v2.6M287 184.6v2.6M287 189.7v2.5M348.6 198.6h3.1M348.6 196h3.1M348.6 193.5h3.1M348.6 191h3.1"/>
<path d="M267.9 202.4v2.5M267.9 207.5v2.5M346.6 207.7l-2 1 2 1M348.6 206.2h3.1M348.6 203.7h3.1M348.6 201.1h3.1M348.6 208.7h3.1"/>
<circle cx="347.6" cy="198.6" r=".98"/>
<circle cx="347.6" cy="193.5" r=".98"/>
<circle cx="347.6" cy="191" r=".98"/>
<circle cx="347.6" cy="196" r=".98"/>
<circle cx="347.6" cy="201.1" r=".98"/>
<circle cx="347.6" cy="208.7" r=".98"/>
<circle cx="347.6" cy="206.2" r=".98"/>
<circle cx="347.6" cy="203.7" r=".98"/>
</g>
<path d="M267.9 177.8l1 1.7h-2zM287 177.8l1 1.7h-2zM267.4 199.9h1v2.5h-1zM286.5 187.2h1v2.5h-1zM344.1 189.7h5.1v20.3h-5.1zM266 210h3.8M266.7 210.7h2.5M267.3 211.3h1.3" fill="none" stroke="#c90d0c" stroke-width=".25"/>
<path d="M61 94.4v31.8M71.1 95.7v30.5M33 109.7h91.4M91.4 105.9v10.1" fill="none" stroke="#0dab76" stroke-width=".21"/>
<circle cx="111.7" cy="109.7" r=".51" fill="#0dab76"/>
<circle cx="111.7" cy="109.7" r=".51" fill="none" stroke="#0dab76" stroke-width=".21"/>
<circle cx="40.6" cy="109.7" r=".51" fill="#0dab76"/>
<circle cx="40.6" cy="109.7" r=".51" fill="none" stroke="#0dab76" stroke-width=".21"/>
<circle cx="61" cy="109.7" r=".51" fill="#0dab76"/>
<circle cx="61" cy="109.7" r=".51" fill="none" stroke="#0dab76" stroke-width=".21"/>
<circle cx="71.1" cy="109.7" r=".51" fill="#0dab76"/>
<circle cx="71.1" cy="109.7" r=".51" fill="none" stroke="#0dab76" stroke-width=".21"/>
<circle cx="91.4" cy="109.7" r=".51" fill="#0dab76"/>
<circle cx="91.4" cy="109.7" r=".51" fill="none" stroke="#0dab76" stroke-width=".21"/>
<circle cx="33" cy="109.7" r=".51" fill="#0dab76"/>
<g fill="none" stroke="#0dab76" stroke-width=".21">
<path d="M151.1 145.2v2.6M134.6 239.2h3.8v10.1M134.6 246.8h3.8"/>
<circle cx="33" cy="109.7" r=".51"/>
</g>
<circle cx="138.4" cy="246.8" r=".51" fill="#0dab76"/>
<g fill="none" stroke="#0dab76" stroke-width=".21">
<path d="M139.7 185.9h3.8v2.5M69.8 239.2h-2.5v5.1M67.3 241.7h2.5"/>
<circle cx="138.4" cy="246.8" r=".51"/>
</g>
<circle cx="67.3" cy="241.7" r=".51" fill="#0dab76"/>
<g fill="none" stroke="#0dab76" stroke-width=".21">
<path d="M69.8 244.3h-2.5v2.5h2.5"/>
<circle cx="67.3" cy="241.7" r=".51"/>
</g>
<circle cx="67.3" cy="244.3" r=".51" fill="#0dab76"/>
<g fill="none" stroke="#0dab76" stroke-width=".21">
<path d="M67.3 246.8v2.5"/>
<circle cx="67.3" cy="244.3" r=".51"/>
</g>
<circle cx="67.3" cy="246.8" r=".51" fill="#0dab76"/>
<g fill="none" stroke="#0dab76" stroke-width=".21">
<path d="M265.4 99.5h-3.8v10.2M261.6 107.1h11.4M121.9 211.3h16.5v2.5"/>
<circle cx="67.3" cy="246.8" r=".51"/>
</g>
<circle cx="261.6" cy="107.1" r=".51" fill="#0dab76"/>
<g fill="none" stroke="#0dab76" stroke-width=".21">
<path d="M81.3 88.1v1.3h20.3v10.1h20.3M91.4 88.1v10.2M132 99.5h20.4v7.6h22.8M175.2 112.2h-22.8v7.6h-20.4M267.9 137.6v1.3M298.4 137.6v1.3M252.7 151.6h10.1M267.9 156.7v1.2M283.2 151.6h10.1M298.4 156.7v1.2M121.9 203.7h7.6M121.9 218.9h7.6"/>
<path d="M236.2 204.9v2.6M248.9 204.9v2.6M267.9 204.9v2.6M351.7 208.7h6.4"/>
<circle cx="261.6" cy="107.1" r=".51"/>
</g>
<circle cx="91.4" cy="89.4" r=".51" fill="#0dab76"/>
<circle cx="91.4" cy="89.4" r=".51" fill="none" stroke="#0dab76" stroke-width=".21"/>
<circle cx="111.7" cy="99.5" r=".51" fill="#0dab76"/>
<g fill="none" stroke="#0dab76" stroke-width=".21">
<path d="M175.2 119.8h-12.7v15.3h-11.4v2.5M160 135.1v6.3"/>
<circle cx="111.7" cy="99.5" r=".51"/>
</g>
<circle cx="160" cy="135.1" r=".51" fill="#0dab76"/>
<g fill="none" stroke="#0dab76" stroke-width=".21">
<path d="M175.2 122.4h-10.1v35.5h-19.1M160 149.1v8.8M121.9 229h7.6"/>
<circle cx="160" cy="135.1" r=".51"/>
</g>
<circle cx="160" cy="157.9" r=".51" fill="#0dab76"/>
<g fill="none" stroke="#0dab76" stroke-width=".21">
<path d="M121.9 119.8h-20.3v12.7M91.4 123.7v12.7M111.7 130v14M111.7 132.5h-30.4v3.9M111.7 151.6v6.3h26.7M121.9 223.9h7.6"/>
<circle cx="160" cy="157.9" r=".51"/>
</g>
<circle cx="91.4" cy="132.5" r=".51" fill="#0dab76"/>
<circle cx="91.4" cy="132.5" r=".51" fill="none" stroke="#0dab76" stroke-width=".21"/>
<circle cx="111.7" cy="119.8" r=".51" fill="#0dab76"/>
<circle cx="111.7" cy="119.8" r=".51" fill="none" stroke="#0dab76" stroke-width=".21"/>
<circle cx="111.7" cy="132.5" r=".51" fill="#0dab76"/>
<circle cx="111.7" cy="132.5" r=".51" fill="none" stroke="#0dab76" stroke-width=".21"/>
<circle cx="101.6" cy="132.5" r=".51" fill="#0dab76"/>
<g fill="none" stroke="#0dab76" stroke-width=".21">
<path d="M61 76.7v10.2M71.1 76.7v11.4M81.3 76.7v3.8M91.4 80.5v-3.8h-38.1v6.4"/>
<circle cx="101.6" cy="132.5" r=".51"/>
</g>
<circle cx="61" cy="76.7" r=".51" fill="#0dab76"/>
<circle cx="61" cy="76.7" r=".51" fill="none" stroke="#0dab76" stroke-width=".21"/>
<circle cx="81.3" cy="76.7" r=".51" fill="#0dab76"/>
<circle cx="81.3" cy="76.7" r=".51" fill="none" stroke="#0dab76" stroke-width=".21"/>
<circle cx="71.1" cy="76.7" r=".51" fill="#0dab76"/>
<g fill="none" stroke="#0dab76" stroke-width=".21">
<path d="M53.3 133.8v11.4h38.1v-1.2M61 133.8v11.4M71.1 133.8v11.4M81.3 144v1.2"/>
<circle cx="71.1" cy="76.7" r=".51"/>
</g>
<circle cx="81.3" cy="145.2" r=".51" fill="#0dab76"/>
<circle cx="81.3" cy="145.2" r=".51" fill="none" stroke="#0dab76" stroke-width=".21"/>
<circle cx="71.1" cy="145.2" r=".51" fill="#0dab76"/>
<circle cx="71.1" cy="145.2" r=".51" fill="none" stroke="#0dab76" stroke-width=".21"/>
<circle cx="61" cy="145.2" r=".51" fill="#0dab76"/>
<g fill="none" stroke="#0dab76" stroke-width=".21">
<path d="M53.3 90.7v8.8h-20.3"/>
<circle cx="61" cy="145.2" r=".51"/>
</g>
<circle cx="40.6" cy="99.5" r=".51" fill="#0dab76"/>
<g fill="none" stroke="#0dab76" stroke-width=".21">
<path d="M33 119.8h20.3v6.4"/>
<circle cx="40.6" cy="99.5" r=".51"/>
</g>
<circle cx="40.6" cy="119.8" r=".51" fill="#0dab76"/>
<g fill="none" stroke="#0dab76" stroke-width=".21">
<path d="M121.9 239.2h5.1"/>
<circle cx="40.6" cy="119.8" r=".51"/>
</g>
<circle cx="124.2" cy="239.2" r=".51" fill="#0dab76"/>
<g fill="none" stroke="#0dab76" stroke-width=".21">
<path d="M121.9 246.8h5.1"/>
<circle cx="124.2" cy="239.2" r=".51"/>
</g>
<circle cx="124.2" cy="246.8" r=".51" fill="#0dab76"/>
<g fill="none" stroke="#0dab76" stroke-width=".21">
<path d="M121.9 185.9h3.8v7.6h-3.8M121.9 191h3.8"/>
<circle cx="124.2" cy="246.8" r=".51"/>
</g>
<circle cx="125.7" cy="191" r=".51" fill="#0dab76"/>
<g fill="none" stroke="#0dab76" stroke-width=".21">
<path d="M121.9 188.4h3.8"/>
<circle cx="125.7" cy="191" r=".51"/>
</g>
<circle cx="125.7" cy="188.4" r=".51" fill="#0dab76"/>
<circle cx="125.7" cy="188.4" r=".51" fill="none" stroke="#0dab76" stroke-width=".21"/>
<circle cx="125.7" cy="185.9" r=".51" fill="#0dab76"/>
<g fill="none" stroke="#0dab76" stroke-width=".21">
<path d="M284.4 99.5h10.2v7.6h-14M252.7 149.1h10.1M283.2 149.1h10.1M125.7 177v8.9h6.3"/>
<circle cx="125.7" cy="185.9" r=".51"/>
</g>
<circle cx="294.6" cy="99.5" r=".51" fill="#0dab76"/>
<g fill="none" stroke="#0dab76" stroke-width=".21">
<path d="M240 94.4v2.6M294.6 95.7v3.8M232.4 113.5v8.9M247.6 113.5v8.9M252.7 146.5h10.1M252.7 144h10.1M283.2 146.5h10.1M283.2 144h10.1M55.9 185.9h13.9M236.2 182.1v2.5M236.2 192.2v2.6M236.2 193.5h8.9"/>
<path d="M248.9 182.1v2.5M267.9 182.1v2.5M287 182.1v2.5M317.4 184.6v2.6M55.9 218.9h13.9M55.9 213.8h13.9M351.7 206.2h6.4M351.7 203.7h6.4M351.7 201.1h6.4"/>
<circle cx="294.6" cy="99.5" r=".51"/>
</g>
<circle cx="236.2" cy="193.5" r=".51" fill="#0dab76"/>
<g fill="none" stroke="#0dab76" stroke-width=".21">
<path d="M55.9 193.5h13.9M55.9 198.6h13.9M55.9 196h13.9M248.9 193.5h11.4M248.9 192.2v2.6M351.7 193.5h6.4M55.9 203.7h13.9M55.9 201.1h13.9"/>
<circle cx="236.2" cy="193.5" r=".51"/>
</g>
<circle cx="248.9" cy="193.5" r=".51" fill="#0dab76"/>
<g fill="none" stroke="#0dab76" stroke-width=".21">
<path d="M55.9 188.4h13.9M55.9 191h13.9M267.9 196h7.6M267.9 194.8v2.5M287 192.2v3.8h10.1M351.7 196h6.4M351.7 191h6.4M351.7 198.6h6.4M55.9 208.7h13.9M55.9 216.3h13.9M309.8 203.7v8.9M325 203.7v8.9"/>
<circle cx="248.9" cy="193.5" r=".51"/>
</g>
<circle cx="267.9" cy="196" r=".51" fill="#0dab76"/>
<g fill="none" stroke="#0dab76" stroke-width=".21">
<path d="M273 99.5h3.8M234.9 102.1h-2.5v3.8M245.1 102.1h2.5v3.8M312.3 192.2h-2.5v3.8M322.5 192.2h2.5v3.8"/>
<circle cx="267.9" cy="196" r=".51"/>
</g>
<g font-size="3.7" fill="#c90d0c">
<text x="43.1" y="21.5">1</text>
<text x="90.5" y="21.5">2</text>
<text x="137.9" y="21.5">3</text>
<text x="185.4" y="21.5">4</text>
<text x="232.8" y="21.5">5</text>
<text x="280.3" y="21.5">6</text>
<text x="327.7" y="21.5">7</text>
<text x="375.2" y="21.5">8</text>
<text x="17.2" y="48.7">A</text>
<text x="400.6" y="48.7">A</text>
<text x="17.2" y="99.2">B</text>
<text x="400.6" y="99.2">B</text>
<text x="17.1" y="149.7">C</text>
<text x="400.6" y="149.7">C</text>
<text x="17.1" y="200.3">D</text>
<text x="400.6" y="200.3">D</text>
<text x="17.2" y="250.8">E</text>
<text x="400.6" y="250.8">E</text>
<text x="43.1" y="278">1</text>
<text x="90.5" y="278">2</text>
<text x="137.9" y="278">3</text>
<text x="185.4" y="278">4</text>
<text x="232.8" y="278">5</text>
<text x="280.3" y="278">6</text>
<text x="327.7" y="278">7</text>
<text x="375.2" y="278">8</text>
</g>
<text font-size="3.6" fill="#afd134" x="50.8" y="66.5">ANTENNA MATCHING CIRCUIT</text>
<g font-size="2.5" fill="#afd134">
<text x="62.1" y="40.6">normally be 1/10 parallel caps</text>
<text x="63.4" y="38">Series caps (C1/C2) should</text>
<text x="59.9" y="43.3">(C3/C4) to provide the impedance</text>
<text x="62.5" y="46">transformation. Parallel caps</text>
<text x="61.9" y="48.6">mainly determine the resonant</text>
<text x="73" y="51.3">frequency.</text>
<text x="59" y="58.9">the resonant frequency in this case.</text>
<text x="59.6" y="56.3">C7/C8 are primarilly used to adjust</text>
<text x="236.2" y="219.8">ADR2</text>
<text x="246.1" y="219.8">ADDRESS</text>
<text x="236.2" y="222.4">1</text>
<text x="236.2" y="225.1">0</text>
<text x="236.2" y="227.8">default: 0x2F</text>
<text x="245" y="222.4">0X2F</text>
<text x="245" y="225.1">0X2B</text>
<text x="316.1" y="273.5">CC-BY-SA 3.0 License</text>
</g>
<g font-size="2.5" fill="#808080">
<text x="237.5" y="89.4">+3V3</text>
<text x="292.1" y="90.7">+3V3</text>
<text x="167.6" y="107.1">TX1</text>
<text x="276.8" y="103.3">LED1RED</text>
<text x="31.5" y="108.4" transform="rotate(-90 31.5 108.4)">R6</text>
<text x="36.3" y="108.4" transform="rotate(-90 36.3 108.4)">NC</text>
<text x="167.6" y="112.2">TX2</text>
<text x="31.5" y="118.6" transform="rotate(-90 31.5 118.6)">R5</text>
<text x="36.3" y="118.6" transform="rotate(-90 36.3 118.6)">NC</text>
<text x="167.6" y="119.8">VMID</text>
<text x="259.5" y="116">GND</text>
<text x="167.6" y="122.4">RX</text>
<text x="231.6" y="122.6">SCL/MISO</text>
<text x="248.1" y="122.4">SDA</text>
<text x="264.4" y="133.1">GND</text>
<text x="294.9" y="133.1">GND</text>
<text x="250.2" y="144">SCL/MISO</text>
<text x="264.1" y="141.4" transform="rotate(-90 264.1 141.4)">JST-SH-4P-1.0</text>
<text x="280.9" y="143.7">SCL/MISO</text>
<text x="294.6" y="141.4" transform="rotate(-90 294.6 141.4)">JST-SH-4P-1.0</text>
<text x="250.2" y="148.8">+3V3</text>
<text x="250.2" y="146.3">SDA</text>
<text x="280.9" y="148.8">+3V3</text>
<text x="280.9" y="146.3">SDA</text>
<text x="250.4" y="151.6">GND</text>
<text x="275.6" y="151.6" transform="rotate(-90 275.6 151.6)">J2</text>
<text x="280.9" y="151.3">GND</text>
<text x="306" y="151.6" transform="rotate(-90 306 151.6)">J1</text>
<text x="265.9" y="164.3">GND</text>
<text x="296.4" y="164.3">GND</text>
<text x="123.1" y="171.9">+3V3</text>
<text x="233.6" y="177">+3V3</text>
<text x="246.3" y="177">+3V3</text>
<text x="265.4" y="177">+3V3</text>
<text x="284.4" y="177">+3V3</text>
<text x="314.9" y="179.5">+3V3</text>
<text x="55.9" y="185.9">SCL/MISO</text>
<text x="74.9" y="183.3">U2</text>
<text x="55.9" y="188.4">MOSI</text>
<text x="55.9" y="191">SCK</text>
<text x="353" y="191">RST</text>
<text x="55.9" y="196">ADR3</text>
<text x="55.9" y="193.5">ADR2</text>
<text x="141.4" y="194.8">GND</text>
<text x="240" y="193.5">I2C</text>
<text x="252.7" y="193.5">ADR2</text>
<text x="271.7" y="196">EA</text>
<text x="292.1" y="196">RST</text>
<text x="353" y="193.5">IRQ</text>
<text x="353" y="196">MOSI</text>
<text x="55.9" y="203.7">IRQ</text>
<text x="55.9" y="201.1">ADR5</text>
<text x="55.9" y="198.6">ADR4</text>
<text x="123.1" y="203.7">TX1</text>
<text x="353" y="203.7">SDA</text>
<text x="353" y="201.1">SCL/MISO</text>
<text x="353" y="198.6">SCK</text>
<text x="55.9" y="208.7">RST</text>
<text x="353" y="208.7">GND</text>
<text x="353" y="206.2">+3V3</text>
<text x="55.9" y="213.8">I2C</text>
<text x="234.1" y="213.8">GND</text>
<text x="246.8" y="213.8">GND</text>
<text x="265.9" y="213.8">GND</text>
<text x="310.3" y="211.5">SCK</text>
<text x="325.5" y="212.6">MOSI</text>
<text x="55.9" y="218.9">SDA</text>
<text x="55.9" y="216.4">EA</text>
<text x="123.1" y="218.9">TX2</text>
<text x="136.4" y="220.1">GND</text>
<text x="123.1" y="223.9">RX</text>
<text x="123.1" y="229">VMID</text>
<text x="74.9" y="251.9">MFRC522</text>
<text x="124.2" y="246.8" transform="rotate(-90 124.2 246.8)">X1</text>
<text x="65.3" y="255.7">GND</text>
<text x="136.4" y="255.7">GND</text>
</g>
<g font-size="2.1" fill="#808080">
<text x="263.8" y="143.6">4</text>
<text x="294.3" y="143.6">4</text>
<text x="263.8" y="148.7">2</text>
<text x="263.8" y="146.2">3</text>
<text x="267.7" y="149.8">VCC</text>
<text x="267.7" y="147.3">SDA</text>
<text x="267.7" y="144.7">SCL</text>
<text x="294.3" y="148.7">2</text>
<text x="294.3" y="146.2">3</text>
<text x="298.2" y="149.8">VCC</text>
<text x="298.2" y="147.3">SDA</text>
<text x="298.2" y="144.7">SCL</text>
<text x="263.8" y="151.3">1</text>
<text x="267.7" y="152.4">GND</text>
<text x="294.3" y="151.3">1</text>
<text x="298.2" y="152.4">GND</text>
<text x="70.2" y="185.5">31</text>
<text x="119.2" y="185.5">15</text>
<text x="70.2" y="190.6">29</text>
<text x="70.2" y="188">30</text>
<text x="77.3" y="191.7">D5(SCK)</text>
<text x="77.3" y="189.2">D6(MOSI)</text>
<text x="77.3" y="186.6">D7(MISO)</text>
<text x="108.5" y="189.2">DVDD</text>
<text x="108.6" y="191.7">PVDD</text>
<text x="108.8" y="186.6">AVDD</text>
<text x="119.2" y="190.6">2</text>
<text x="119.2" y="188">3</text>
<text x="349" y="190.6">8</text>
<text x="70.2" y="195.7">27</text>
<text x="70.2" y="193.1">28</text>
<text x="77.3" y="196.8">D3</text>
<text x="77.3" y="194.3">D4</text>
<text x="108.7" y="194.3">TVDD</text>
<text x="119.2" y="193.1">12</text>
<text x="349" y="195.7">6</text>
<text x="349" y="193.1">7</text>
<text x="70.2" y="203.3">23</text>
<text x="70.2" y="200.7">25</text>
<text x="70.2" y="198.2">26</text>
<text x="77.3" y="201.9">D1</text>
<text x="77.3" y="199.3">D2</text>
<text x="119.2" y="203.3">11</text>
<text x="349" y="203.3">3</text>
<text x="349" y="200.7">4</text>
<text x="349" y="198.2">5</text>
<text x="71.4" y="208.4">6</text>
<text x="77.3" y="209.5">NRSTPD</text>
<text x="77.3" y="204.4">IRQ</text>
<text x="110.6" y="204.4">TX1</text>
<text x="349" y="205.8">2</text>
<text x="349" y="208.4">1</text>
<text x="70.2" y="216">32</text>
<text x="71.4" y="213.4">1</text>
<text x="77.3" y="214.6">I2C</text>
<text x="109" y="212">TVSS</text>
<text x="119.2" y="210.9">14</text>
<text x="70.2" y="218.5">24</text>
<text x="77.3" y="219.7">SDA</text>
<text x="77.3" y="217.1">EA</text>
<text x="110.6" y="219.7">TX2</text>
<text x="119.2" y="218.5">13</text>
<text x="71.4" y="223.6">7</text>
<text x="71.4" y="226.1">8</text>
<text x="77.3" y="224.7">MFIN</text>
<text x="77.3" y="227.2">MFOUT</text>
<text x="111.5" y="224.7">RX</text>
<text x="119.2" y="223.6">17</text>
<text x="70.2" y="231.2">19</text>
<text x="70.2" y="233.8">20</text>
<text x="71.4" y="228.7">9</text>
<text x="77.3" y="229.8">SVDD</text>
<text x="77.3" y="232.3">AUX1</text>
<text x="109.2" y="229.8">VMID</text>
<text x="119.2" y="228.7">16</text>
<text x="71.4" y="238.8">4</text>
<text x="77.3" y="239.9">DVSS</text>
<text x="77.3" y="234.9">AUX2</text>
<text x="107.8" y="239.9">OSCIN</text>
<text x="119.2" y="238.8">21</text>
<text x="69.4" y="241.4">5*2</text>
<text x="70.2" y="243.9">10</text>
<text x="77.3" y="242.5">PVSS</text>
<text x="77.3" y="245">TVSS</text>
<text x="70.2" y="246.5">18</text>
<text x="77.3" y="247.6">AVSS</text>
<text x="107.1" y="247.6">OSCUT</text>
<text x="119.2" y="246.5">22</text>
</g>
<g font-size="1.8" fill="#808080">
<text x="38.1" y="91.9">TP5</text>
<text x="38.1" y="93.9">TX1_PRE</text>
<text x="109.2" y="91.9">TP1</text>
<text x="109.2" y="93.9">TX1_POST</text>
<text x="124.4" y="97">L3</text>
<text x="261.7" y="101.2">1k ±1%</text>
<text x="270.9" y="101.2">R9</text>
<text x="38.1" y="102.1">TP6</text>
<text x="38.1" y="104">TGND</text>
<text x="109.2" y="102.1">TP2</text>
<text x="109.2" y="104">TGND</text>
<text x="124.4" y="102.1">560nH</text>
<text x="234" y="108" transform="rotate(-90 234 108)">R7</text>
<text x="249.3" y="108" transform="rotate(-90 249.3 108)">R8</text>
<text x="272.5" y="106.8">C16</text>
<text x="278.1" y="106.8">100nF ±10% 50V</text>
<text x="38.1" y="112.2">TP4</text>
<text x="109.2" y="112.2">TP3</text>
<text x="38.1" y="114.1">TX2_PRE</text>
<text x="109.2" y="114.1">TX2_POST</text>
<text x="122.9" y="114.8">GND</text>
<text x="124.4" y="117.3">L4</text>
<text x="234" y="118.7" transform="rotate(-90 234 118.7)">4.7k ±1%</text>
<text x="249.3" y="118.7" transform="rotate(-90 249.3 118.7)">4.7k ±1%</text>
<text x="109.2" y="122.4">TP7</text>
<text x="109.2" y="124.3">RX</text>
<text x="124.4" y="122.4">560nH</text>
<text x="149.6" y="152.9">GND</text>
<text x="133.1" y="183.7">C13</text>
<text x="132" y="189.3">100nF ±10% 50V</text>
<text x="237.8" y="187.7" transform="rotate(-90 237.8 187.7)">R10</text>
<text x="250.5" y="187.6" transform="rotate(-90 250.5 187.6)">R11</text>
<text x="288.6" y="187.7" transform="rotate(-90 288.6 187.7)">R15</text>
<text x="237.8" y="196.9" transform="rotate(-90 237.8 196.9)">10k ±1%</text>
<text x="250.5" y="196.9" transform="rotate(-90 250.5 196.9)">10k ±1%</text>
<text x="288.6" y="196.9" transform="rotate(-90 288.6 196.9)">10k ±1%</text>
<text x="269.6" y="200.4" transform="rotate(-90 269.6 200.4)">R14</text>
<text x="311.4" y="199.1" transform="rotate(-90 311.4 199.1)">R12</text>
<text x="326.7" y="199.1" transform="rotate(-90 326.7 199.1)">R13</text>
<text x="269.6" y="209.6" transform="rotate(-90 269.6 209.6)">10k ±1%</text>
<text x="311.4" y="208.4" transform="rotate(-90 311.4 208.4)">10k ±1%</text>
<text x="326.7" y="208.4" transform="rotate(-90 326.7 208.4)">10k ±1%</text>
<text x="348.6" y="212">J3</text>
<text x="129" y="237.5">C11</text>
<text x="128.2" y="242.6">15pF ±5% 50V</text>
<text x="129" y="245.2">C12</text>
<text x="126.1" y="246.8" transform="rotate(-90 126.1 246.8)">27.12MHZ</text>
<text x="128.2" y="250.2">15pF ±5% 50V</text>
</g>
</svg>
